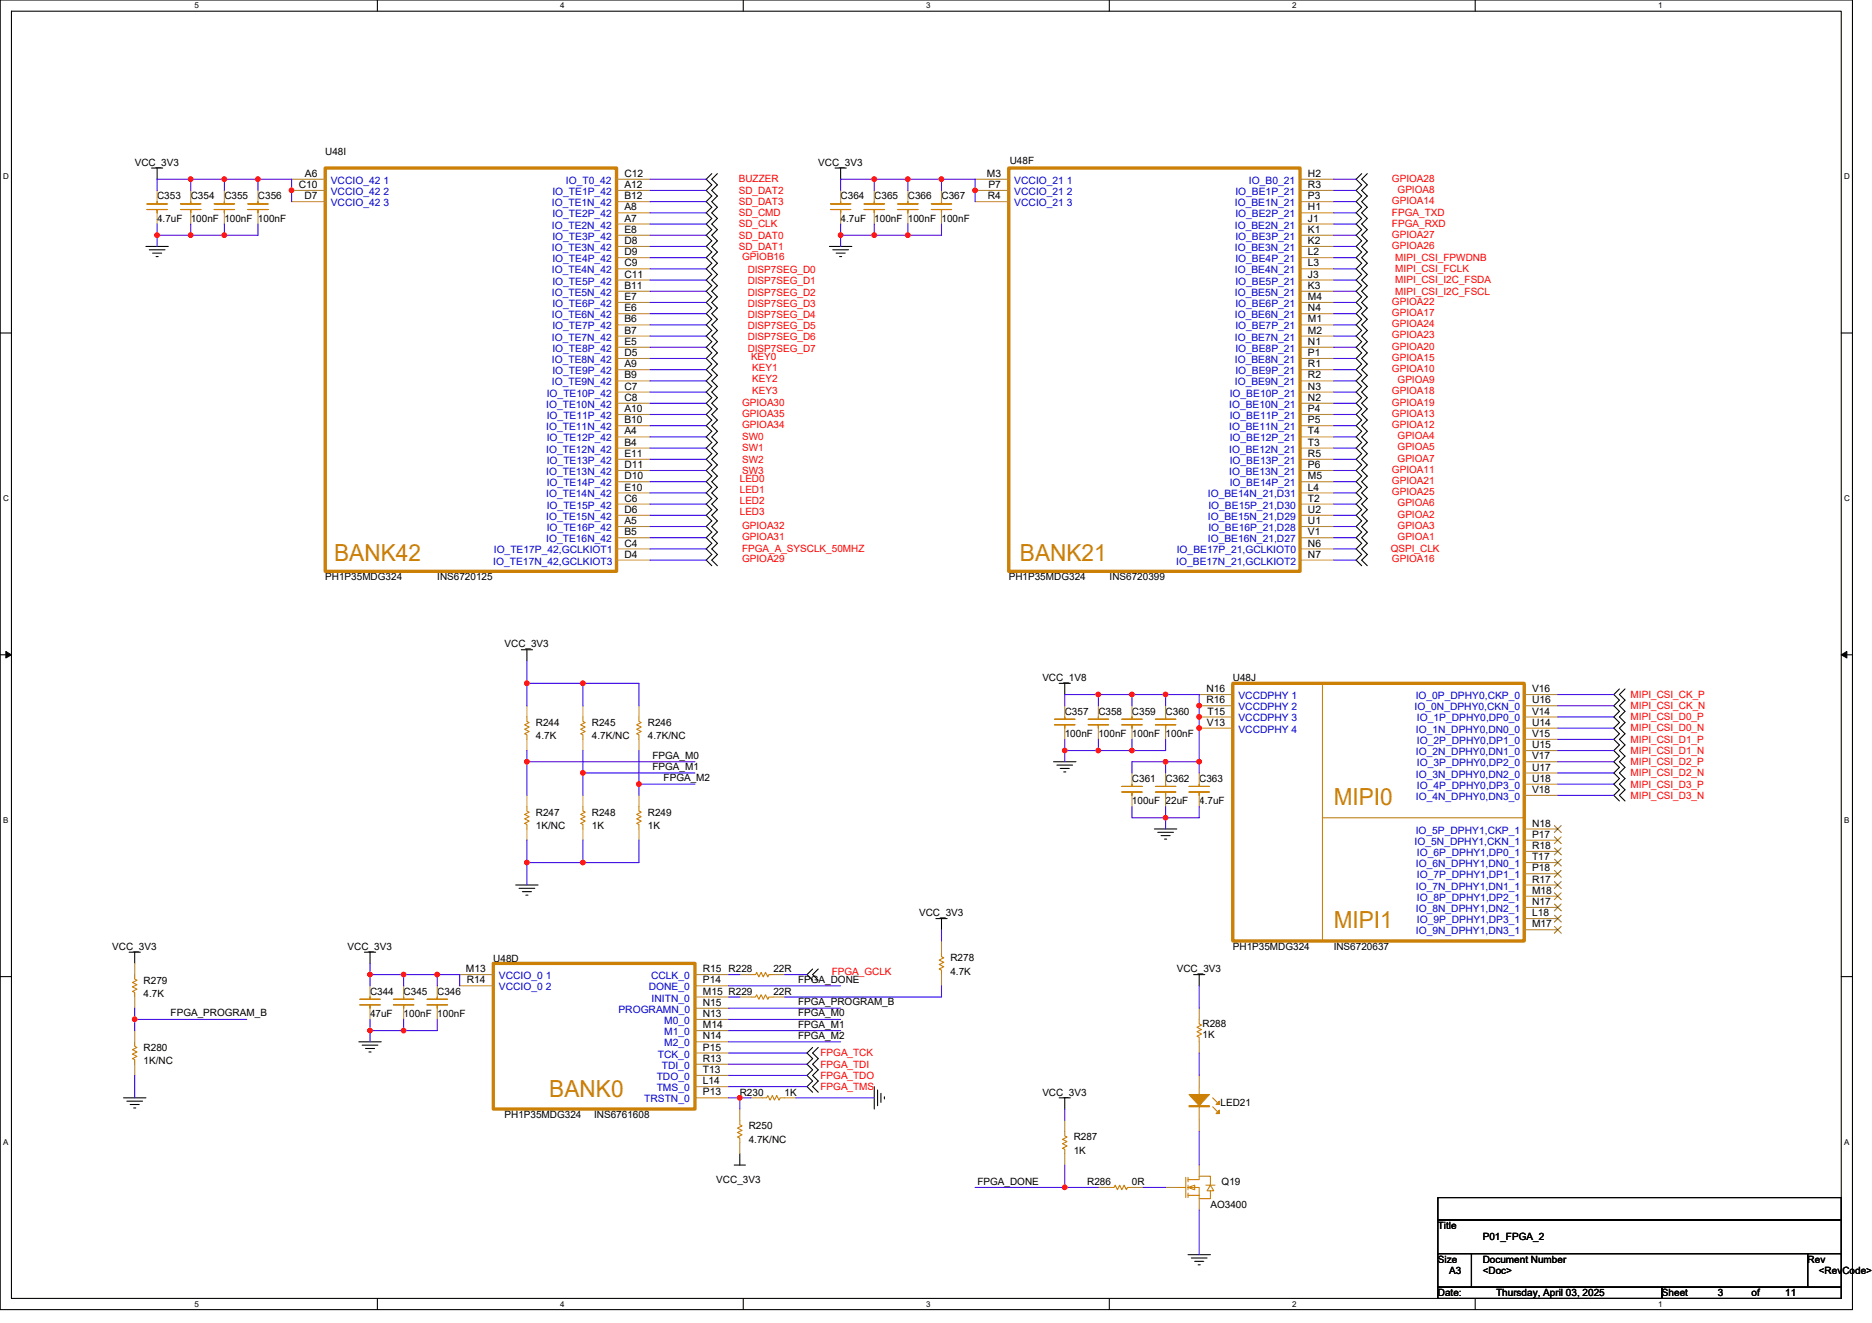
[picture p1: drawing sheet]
<svg xmlns="http://www.w3.org/2000/svg" width="297mm" height="210mm" viewBox="0 0 297 210" stroke-linecap="round" stroke-linejoin="round" font-family="sans-serif">
<path d="M0 0h293.9v207.9h-293.9zM1.8 1.8h290.4v204.3h-290.4z" fill="none" stroke="#000" stroke-width=".17"/>
<g fill="#fff">
<path d="M30.8 .2h.7v1.4h-.7z"/>
<path d="M30.8 206.3h.7v1.4h-.7z"/>
</g>
<path d="M59.9 0v1.8M59.9 206.1v1.8" fill="none" stroke="#000" stroke-width=".17"/>
<g fill="#fff">
<path d="M88.9 .2h.7v1.4h-.7z"/>
<path d="M88.9 206.3h.7v1.4h-.7z"/>
</g>
<path d="M117.9 0v1.8M117.9 206.1v1.8" fill="none" stroke="#000" stroke-width=".17"/>
<g fill="#fff">
<path d="M147 .2h.7v1.4h-.7z"/>
<path d="M147 206.3h.7v1.4h-.7z"/>
</g>
<path d="M176 0v1.8M176 206.1v1.8" fill="none" stroke="#000" stroke-width=".17"/>
<g fill="#fff">
<path d="M205 .2h.7v1.4h-.7z"/>
<path d="M205 206.3h.7v1.4h-.7z"/>
</g>
<path d="M234.1 0v1.8M234.1 206.1v1.8" fill="none" stroke="#000" stroke-width=".17"/>
<g fill="#fff">
<path d="M263.1 .2h.7v1.4h-.7z"/>
<path d="M263.1 206.3h.7v1.4h-.7z"/>
<path d="M.5 27.3h.9v1.4h-.9z"/>
<path d="M292.6 27.3h.9v1.4h-.9z"/>
<path d="M.5 78.4h.9v1.4h-.9z"/>
<path d="M292.6 78.4h.9v1.4h-.9z"/>
</g>
<path d="M0 52.9h1.8M292.2 52.9h1.7" fill="none" stroke="#000" stroke-width=".17"/>
<g fill="#fff">
<path d="M.5 129.5h.8v1.4h-.8z"/>
<path d="M292.6 129.5h.9v1.4h-.9z"/>
</g>
<path d="M0 103.9h1.8M292.2 103.9h1.7" fill="none" stroke="#000" stroke-width=".17"/>
<path d="M.9 103.4l.9 .5-.9 .5zM292.2 103.9l.8-.5v1z" fill="#000" stroke="#000" stroke-width=".16"/>
<g fill="#fff">
<path d="M.5 180.5h.8v1.4h-.8z"/>
<path d="M292.6 180.5h.9v1.4h-.9z"/>
</g>
<g fill="none" stroke="#000" stroke-width=".17">
<path d="M23.2 39.1h3.5M23.7 39.6h2.5M24 26.7h1.8M24.9 26.7v1.7M112.9 27.6l-.8 .8 .8 .9-.8 .9 .8 .9-.8 .9 .8 .9-.8 .9 .8 .9-.8 .9 .8 .8-.8 .9 .8 .9-.8 .9 .8 .9-.8 .9 .8 .9-.8 .9 .8 .9-.8 .8 .8 .9-.8 .9 .8 .9-.8 .9 .8 .9-.8 .9 .8 .9-.8 .9 .8 .9-.8 .8 .8 .9-.8 .9 .8 .9-.8 .9 .8 .9-.8 .9 .8 .9-.8 .9 .8 .8-.8 .9 .8 .9-.8 .9 .8 .9-.8 .9 .8 .9-.8 .9 .8 .9-.8 .8 .8 .9-.8 .9 .8 .9-.8 .9 .8 .9-.8 .9 .8 .9-.8 .9 .8 .8-.8 .9 .8 .9-.8 .9 .8 .9-.8 .9 .8 .9-.8 .9 .8 .9-.8 .8 .8 .9-.8 .9 .8 .9-.8 .9 .8 .9M113.8 27.6l-.9 .8 .9 .9-.9 .9 .9 .9-.9 .9 .9 .9-.9 .9 .9 .9-.9 .9 .9 .8-.9 .9 .9 .9-.9 .9 .9 .9-.9 .9 .9 .9-.9 .9 .9 .9-.9 .8 .9 .9-.9 .9 .9 .9-.9 .9 .9 .9-.9 .9 .9 .9-.9 .9 .9 .9-.9 .8 .9 .9-.9 .9 .9 .9-.9 .9 .9 .9-.9 .9 .9 .9-.9 .9 .9 .8-.9 .9 .9 .9-.9 .9 .9 .9-.9 .9 .9 .9-.9 .9 .9 .9-.9 .8 .9 .9-.9 .9 .9 .9-.9 .9 .9 .9-.9 .9 .9 .9-.9 .9 .9 .8-.9 .9 .9 .9-.9 .9 .9 .9-.9 .9 .9 .9-.9 .9 .9 .9-.9 .8 .9 .9-.9 .9 .9 .9-.9 .9 .9 .9M131.6 39.1h3.6M132.1 39.6h2.5M132.5 26.7h1.8M133.4 26.7v1.7M216.1 27.6l-.9 .8 .9 .9-.9 .9 .9 .9-.9 .9 .9 .9-.9 .9 .9 .9-.9 .9 .9 .8-.9 .9 .9 .9-.9 .9 .9 .9-.9 .9 .9 .9-.9 .9 .9 .9-.9 .8 .9 .9-.9 .9 .9 .9-.9 .9 .9 .9-.9 .9 .9 .9-.9 .9 .9 .9-.9 .8 .9 .9-.9 .9 .9 .9-.9 .9 .9 .9-.9 .9 .9 .9-.9 .9 .9 .8-.9 .9 .9 .9-.9 .9 .9 .9-.9 .9 .9 .9-.9 .9 .9 .9-.9 .8 .9 .9-.9 .9 .9 .9-.9 .9 .9 .9-.9 .9 .9 .9-.9 .9 .9 .8-.9 .9 .9 .9-.9 .9 .9 .9-.9 .9 .9 .9-.9 .9 .9 .9-.9 .8 .9 .9-.9 .9 .9 .9-.9 .9 .9 .9M217 27.6l-.9 .8 .9 .9-.9 .9 .9 .9-.9 .9 .9 .9-.9 .9 .9 .9-.9 .9 .9 .8-.9 .9 .9 .9-.9 .9 .9 .9-.9 .9 .9 .9-.9 .9 .9 .9-.9 .8 .9 .9-.9 .9 .9 .9-.9 .9 .9 .9-.9 .9 .9 .9-.9 .9 .9 .9-.9 .8 .9 .9-.9 .9 .9 .9-.9 .9 .9 .9-.9 .9 .9 .9-.9 .9 .9 .8-.9 .9 .9 .9-.9 .9 .9 .9-.9 .9 .9 .9-.9 .9 .9 .9-.9 .8 .9 .9-.9 .9 .9 .9-.9 .9 .9 .9-.9 .9 .9 .9-.9 .9 .9 .8-.9 .9 .9 .9-.9 .9 .9 .9-.9 .9 .9 .9-.9 .9 .9 .9-.9 .8 .9 .9-.9 .9 .9 .9-.9 .9 .9 .9"/>
<path d="M24.2 40.2h1.5M24.8 40.7h.3M132.7 40.2h1.4M133.2 40.7h.4M82.7 103.1h1.8M83.6 103.1v1.8M168.1 108.5h1.7M168.9 108.5v1.7M257 109.3l-.9 .9 .9 .9-.9 .9 .9 .9-.9 .9 .9 .9-.9 .9 .9 .9-.9 .8 .9 .9-.9 .9 .9 .9-.9 .9 .9 .9-.9 .9 .9 .9-.9 .9 .9 .8-.9 .9 .9 .9M257.8 109.3l-.8 .9 .8 .9-.8 .9 .8 .9-.8 .9 .8 .9-.8 .9 .8 .9-.8 .8 .8 .9-.8 .9 .8 .9-.8 .9 .8 .9-.8 .9 .8 .9-.8 .9 .8 .8-.8 .9 .8 .9M167.2 120.9h3.5M167.7 121.4h2.5"/>
<path d="M168.2 122h1.5M168.8 122.5h.3M183.2 131.6h3.5M183.7 132.1h2.5M184.2 132.6h1.5M184.8 133.2h.3M0 155h1.8M20.5 151.1h1.8M21.4 151.1v1.8M57.8 151.1h1.8M58.7 151.1v1.8M81.8 140.5h3.6"/>
<path d="M82.4 141h2.5M82.9 141.5h1.4M83.4 142.1h.4M128.9 153.8l-.8 .9 .8 .9M129.8 153.8l-.9 .9 .9 .9M148.5 145.8h1.8M149.4 145.8v1.8M189.4 154.7h1.8M190.3 154.7v1.8M292.2 155h1.7M19.6 174.2h3.6M20.1 174.8h2.5"/>
<path d="M20.7 175.3h1.4M21.2 175.9h.3M56.9 165.4h3.6M57.5 165.9h2.5M58 166.4h1.4M58.5 167h.4M128.9 166.2l-.8 .9 .8 .9-.8 .9 .8 .9-.8 .9 .8 .9-.8 .9 .8 .9M129.8 166.2l-.9 .9 .9 .9-.9 .9 .9 .9-.9 .9 .9 .9-.9 .9 .9 .9M138.7 172.5v3.5M139.3 173v2.5M139.8 173.5v1.5M140.3 174.1v.3"/>
<path d="M168.1 174.2h1.7M168.9 174.2v1.8M116.5 184.9h1.8M117.4 183.1v1.8M188.5 199.1h3.6M189 199.7h2.5M228.2 190.1h64v3.5h-64zM228.2 193.6h64v5.4h-64zM228.2 199h5.3v5.3h-5.3zM233.5 199h53.3v5.3h-53.3zM286.8 199h5.4v5.3h-5.4zM189.6 200.2h1.4"/>
<path d="M190.1 200.7h.4M228.2 204.3h35.5v1.8h-35.5zM263.7 204.3h28.5v1.8h-28.5z"/>
</g>
<g fill="none" stroke="#cc8006" stroke-width=".17">
<path d="M23.3 33.3h3.2M23.3 32.4h3.2M24.9 32v.4M24.9 33.3v.5M28.7 33.3h3.2M28.7 32.4h3.2M30.3 32v.4M30.3 33.3v.5M34 33.3h3.2M34 32.4h3.2M35.6 32v.4M35.6 33.3v.5"/>
<path d="M39.3 33.3h3.2M39.3 32.4h3.2M40.9 32v.4M40.9 33.3v.5M131.8 33.3h3.2M131.8 32.4h3.2M133.4 32v.4M133.4 33.3v.5M137.1 33.3h3.2M137.1 32.4h3.2M138.7 32v.4M138.7 33.3v.5"/>
<path d="M142.4 33.3h3.3M142.4 32.4h3.3M144.1 32v.4M144.1 33.3v.5M147.8 33.3h3.2M147.8 32.4h3.2M149.4 32v.4M149.4 33.3v.5M83.6 113.8v.7l.4 .2-.8 .3 .8 .4-.8 .3 .8 .4-.8 .4 .4 .1v.7M92.5 113.8v.7l.4 .2-.8 .3 .8 .4-.8 .3 .8 .4-.8 .4 .4 .1v.7M101.4 113.8v.7l.3 .2-.7 .3 .7 .4-.7 .3 .7 .4-.7 .4 .4 .1v.7M167.3 115h3.3"/>
<path d="M167.3 114.2h3.3M168.9 113.8v.4M168.9 115v.6M172.7 115h3.2M172.7 114.2h3.2M174.3 113.8v.4M174.3 115v.6M178 115h3.2M178 114.2h3.2M179.6 113.8v.4M179.6 115v.6M183.3 115h3.3"/>
<path d="M183.3 114.2h3.3M185 113.8v.4M185 115v.6M209.8 108.5v40.9M83.6 128v.7l.4 .2-.8 .4 .8 .3-.8 .4 .8 .3-.8 .4 .4 .2v.7M92.5 128v.7l.4 .2-.8 .4 .8 .3-.8 .4 .8 .3-.8 .4 .4 .2v.7M101.4 128v.7l.3 .2-.7 .4 .7 .3-.7 .4 .7 .3-.7 .4 .4 .2v.7M178 125.7h3.2M178 124.8h3.2M179.6 124.5v.3M179.6 125.7v.5M183.3 125.7h3.3"/>
<path d="M183.3 124.8h3.3M185 124.5v.3M185 125.7v.5M188.7 125.7h3.2M188.7 124.8h3.2M190.3 124.5v.3M190.3 125.7v.5M209.8 129.8h32M21.4 154.7v.7l.3 .2-.7 .3 .7 .4-.7 .3 .7 .4-.7 .4 .4 .1v.7M57.1 159.5h3.2M57.1 158.6h3.2M58.7 158.2v.4"/>
<path d="M58.7 159.5v.5M62.4 159.5h3.3M62.4 158.6h3.3M64 158.2v.4M64 159.5v.5M67.8 159.5h3.2M67.8 158.6h3.2M69.4 158.2v.4M69.4 159.5v.5M119.2 154.7h.7l.2-.4 .3 .7 .4-.7 .3 .7 .4-.7 .3 .7 .2-.3h.7M119.2 158.2h.7l.2-.3 .3 .7 .4-.7 .3 .7 .4-.7 .3 .7 .2-.4h.7M149.4 151.1v.7l.4 .2-.8 .4 .8 .3-.8 .4 .8 .3-.8 .4 .4 .2v.7"/>
<path d="M21.4 165.4v.7l.3 .1-.7 .4 .7 .4-.7 .3 .7 .4-.7 .3 .4 .2v.7M117.4 177.8v.7l.3 .2-.7 .3 .7 .4-.7 .3 .7 .4-.7 .4 .4 .1v.8M120.9 174.2h.8l.1-.3 .4 .7 .4-.7 .3 .7 .4-.7 .3 .7 .2-.4h.7M168.9 179.6v.7l.4 .2-.7 .3 .7 .4-.7 .3 .7 .4-.7 .3 .3 .2v.7M190.3 172.5v5.3M190.3 161.8v.7l.3 .2-.7 .3 .7 .4-.7 .3 .7 .4-.7 .4 .4 .1v.8M192.4 175.7l.7 .7M192.4 174.2l.7 .8M176.1 188.5h.7l.2-.4 .3 .7 .4-.7 .3 .7 .4-.7 .3 .7 .2-.3h.7M186.7 188.5h1.4M188.1 186.9v3.2M188.5 189.7h1.8"/>
<path d="M188.5 188.5l1.1-.4v.7zM188.5 187.2h1.8v-.5h1.8v1.4M188.5 188.5h1.8v1.7h1.8v-1.2M188.5 186.9v.7M188.5 188.1v.7M188.5 189.4v.7M191.3 188.1h1.5M192.1 188.1l.5 .9h-1.1z"/>
</g>
<g fill="none" stroke="#a84" stroke-width=".17">
<path d="M24.9 30.2v1.8M24.9 33.8v1.8M30.3 30.2v1.8M30.3 33.8v1.8M35.6 30.2v1.8M35.6 33.8v1.8M40.9 30.2v1.8M40.9 33.8v1.8M46.3 28.4h5.3M46.3 30.2h5.3M46.3 32h5.3M97.8 28.4h5.4"/>
<path d="M97.8 30.2h5.4M97.8 32h5.4M97.8 33.8h5.4M97.8 35.6h5.4M97.8 37.3h5.4M97.8 39.1h5.4M133.4 30.2v1.8M133.4 33.8v1.8M138.7 30.2v1.8M138.7 33.8v1.8M144.1 30.2v1.8M144.1 33.8v1.8"/>
<path d="M149.4 30.2v1.8M149.4 33.8v1.8M154.7 28.4h5.4M154.7 30.2h5.4M154.7 32h5.4M206.3 28.4h5.3M206.3 30.2h5.3M206.3 32h5.3M206.3 33.8h5.3M206.3 35.6h5.3M206.3 37.3h5.3M206.3 39.1h5.3"/>
<path d="M97.8 40.9h5.4M97.8 42.7h5.4M97.8 44.4h5.4M97.8 46.2h5.4M97.8 48h5.4M97.8 49.8h5.4M97.8 51.6h5.4M97.8 53.3h5.4M97.8 55.1h5.4M97.8 56.9h5.4M97.8 58.7h5.4M206.3 40.9h5.3"/>
<path d="M206.3 42.7h5.3M206.3 44.4h5.3M206.3 46.2h5.3M206.3 48h5.3M206.3 49.8h5.3M206.3 51.6h5.3M206.3 53.3h5.3M206.3 55.1h5.3M206.3 56.9h5.3M206.3 58.7h5.3M97.8 60.5h5.4M97.8 62.2h5.4"/>
<path d="M97.8 64h5.4M97.8 65.8h5.4M97.8 67.6h5.4M97.8 69.3h5.4M97.8 71.1h5.4M97.8 72.9h5.4M97.8 74.7h5.4M97.8 76.5h5.4M97.8 78.2h5.4M206.3 60.5h5.3M206.3 62.2h5.3M206.3 64h5.3"/>
<path d="M206.3 65.8h5.3M206.3 67.6h5.3M206.3 69.3h5.3M206.3 71.1h5.3M206.3 72.9h5.3M206.3 74.7h5.3M206.3 76.5h5.3M206.3 78.2h5.3M97.8 80h5.4M97.8 81.8h5.4M97.8 83.6h5.4M97.8 85.3h5.4"/>
<path d="M97.8 87.1h5.4M97.8 88.9h5.4M206.3 80h5.3M206.3 81.8h5.3M206.3 83.6h5.3M206.3 85.3h5.3M206.3 87.1h5.3M206.3 88.9h5.3M83.6 112v1.8M83.6 117.3v1.8M92.5 112v1.8M92.5 117.3v1.8"/>
<path d="M101.4 112v1.8M101.4 117.3v1.8M168.9 112v1.8M168.9 115.6v1.7M174.3 112v1.8M174.3 115.6v1.7M179.6 112v1.8M179.6 115.6v1.7M185 112v1.8M185 115.6v1.7M190.3 110.2h5.3M190.3 112h5.3"/>
<path d="M190.3 113.8h5.3M190.3 115.6h5.3M241.8 110.2h5.4M241.8 112h5.4M241.8 113.8h5.4M241.8 115.6h5.4M241.8 117.3h5.4M241.8 119.1h5.4M83.6 126.2v1.8M83.6 131.6v1.7M92.5 126.2v1.8M92.5 131.6v1.7"/>
<path d="M101.4 126.2v1.8M101.4 131.6v1.7M179.6 122.7v1.8M179.6 126.2v1.8M185 122.7v1.8M185 126.2v1.8M190.3 122.7v1.8M190.3 126.2v1.8M241.8 120.9h5.4M241.8 122.7h5.4M241.8 124.5h5.4M241.8 126.2h5.4"/>
<path d="M241.8 131.6h5.4M241.8 133.3h5.4M241.8 135.1h5.4M241.8 136.9h5.4M241.8 138.7h5.4M21.4 152.9v1.8M21.4 158.2v1.8M58.7 156.5v1.7M64 156.5v1.7M69.4 156.5v1.7M72.9 154.7h5.4M72.9 156.5h5.4"/>
<path d="M110.3 154.7h5.3M110.3 156.5h5.3M110.3 158.2h5.3M117.4 154.7h1.8M117.4 158.2h1.8M122.7 154.7h1.8M122.7 158.2h1.8M149.4 149.4v1.7M149.4 154.7v1.8M241.8 140.5h5.4M241.8 142.2h5.4M241.8 144h5.4"/>
<path d="M241.8 145.8h5.4M241.8 147.6h5.4M21.4 163.6v1.8M21.4 168.9v1.8M58.7 160v1.8M64 160v1.8M69.4 160v1.8M110.3 160h5.3M110.3 161.8h5.3M110.3 163.6h5.3M110.3 165.4h5.3M110.3 167.1h5.3"/>
<path d="M110.3 168.9h5.3M110.3 170.7h5.3M110.3 172.5h5.3M110.3 174.2h5.3M117.4 176v1.8M119.2 174.2h1.7M124.5 174.2h1.8M168.9 177.8v1.8M190.3 170.7v1.8M190.3 177.8v1.8M190.3 160v1.8M190.3 165.4v1.7"/>
<path d="M117.4 181.4v1.7M168.9 183.1v1.8M174.3 188.5h1.8M179.6 188.5h1.8M185 188.5h1.7M190.3 184.9v1.8M190.3 190.2v1.8"/>
</g>
<path d="M51.6 26.7h46.2v64h-46.2zM160.1 26.7h46.2v64h-46.2zM195.6 108.5h46.2v40.9h-46.2zM78.3 152.9h32v23.1h-32z" fill="none" stroke="#cc8006" stroke-width=".53"/>
<g fill="none" stroke="#804000" stroke-width=".16">
<path d="M246.7 131l1 1.1M246.7 132.8l1 1.1M246.7 134.6l1 1.1M246.7 136.4l1 1.1M246.7 138.2l1 1M246.7 139.9l1 1.1M247.7 131l-1.1 1.1M247.7 132.8l-1.1 1.1M247.7 134.6l-1.1 1.1M247.7 136.4l-1.1 1.1M247.7 138.2l-1.1 1M247.7 139.9l-1.1 1.1"/>
<path d="M246.7 141.7l1 1.1M246.7 143.5l1 1.1M246.7 145.3l1 1M246.7 147l1 1.1M247.7 141.7l-1.1 1.1M247.7 143.5l-1.1 1.1M247.7 145.3l-1.1 1M247.7 147l-1.1 1.1"/>
</g>
<g fill="#cc8006" stroke="#cc8006" stroke-width=".17">
<path d="M188.7 173.7h3.2l-1.6 1.8z" fill-rule="evenodd"/>
<path d="M188.7 175.5h3.2v.2h-3.2z" fill-rule="evenodd"/>
<path d="M193.5 176.2v.5h-.5z" fill-rule="evenodd"/>
<path d="M193.5 174.8v.5h-.5z" fill-rule="evenodd"/>
</g>
<g fill="none" stroke="#4200ff" stroke-width=".17">
<path d="M24.9 37.3v1.8M24.9 35.6v1.7M24.9 37.3h5.4M30.3 37.3h5.3M30.3 28.4h-5.4v1.8M30.3 28.4v1.8M30.3 28.4h5.3M30.3 35.6v1.7M35.6 28.4v1.8M35.6 28.4h5.3M35.6 35.6v1.7M40.9 28.4v1.8"/>
<path d="M40.9 28.4h5.4v3.6M40.9 35.6v1.7h-5.3M103.2 28.4h8.9M103.2 39.1h8.9M103.2 30.2h8.9M103.2 32h8.9M103.2 33.8h8.9M103.2 35.6h8.9M103.2 37.3h8.9M133.4 37.3h5.3M133.4 35.6v1.7M133.4 37.3v1.8"/>
<path d="M138.7 37.3h5.4M138.7 35.6v1.7M138.7 28.4h5.4M138.7 28.4h-5.3v1.8M138.7 28.4v1.8M144.1 28.4h5.3M144.1 28.4v1.8M144.1 35.6v1.7M149.4 28.4h5.3v3.6M149.4 28.4v1.8M149.4 35.6v1.7h-5.3M211.6 33.8h3.6"/>
<path d="M211.6 39.1h3.6M211.6 28.4h3.6M211.6 30.2h3.6M211.6 32h3.6M211.6 35.6h3.6M211.6 37.3h3.6M103.2 40.9h8.9M103.2 42.7h8.9M103.2 44.4h8.9M103.2 46.2h8.9M103.2 48h8.9M103.2 49.8h8.9"/>
<path d="M103.2 51.6h8.9M103.2 53.3h8.9M103.2 55.1h8.9M103.2 56.9h8.9M103.2 58.7h8.9M211.6 40.9h3.6M211.6 42.7h3.6M211.6 44.4h3.6M211.6 46.2h3.6M211.6 48h3.6M211.6 49.8h3.6M211.6 51.6h3.6"/>
<path d="M211.6 53.3h3.6M211.6 55.1h3.6M211.6 56.9h3.6M211.6 58.7h3.6M103.2 60.5h8.9M103.2 62.2h8.9M103.2 64h8.9M103.2 65.8h8.9M103.2 67.6h8.9M103.2 69.3h8.9M103.2 71.1h8.9M103.2 72.9h8.9"/>
<path d="M103.2 74.7h8.9M103.2 76.5h8.9M103.2 78.2h8.9M211.6 60.5h3.6M211.6 62.2h3.6M211.6 64h3.6M211.6 65.8h3.6M211.6 67.6h3.6M211.6 69.3h3.6M211.6 71.1h3.6M211.6 72.9h3.6M211.6 74.7h3.6"/>
<path d="M211.6 76.5h3.6M211.6 78.2h3.6M103.2 80h8.9M103.2 81.8h8.9M103.2 83.6h8.9M103.2 85.3h8.9M103.2 87.1h8.9M103.2 88.9h8.9M211.6 80h3.6M211.6 81.8h3.6M211.6 83.6h3.6M211.6 85.3h3.6"/>
<path d="M211.6 87.1h3.6M211.6 88.9h3.6M83.6 104.9v3.6M83.6 108.5v3.5M83.6 119.1v1.8M83.6 108.5h8.9M92.5 108.5v3.5M92.5 119.1v3.6M92.5 108.5h8.9v3.5M101.4 119.1v5.4M168.9 117.3v1.8M168.9 119.1h5.4"/>
<path d="M168.9 119.1v1.8M174.3 110.2h5.3M174.3 119.1h5.3M174.3 110.2h-5.4v1.8M174.3 110.2v1.8M174.3 117.3v1.8M179.6 110.2h5.4M179.6 110.2v1.8M179.6 117.3v1.8M185 110.2h5.3v10.7M185 110.2v1.8M185 117.3v1.8h-5.4"/>
<path d="M247.2 110.2h8.9M247.2 112h8.9M247.2 113.8h8.9M247.2 115.6h8.9M247.2 117.3h8.9M247.2 119.1h8.9M83.6 133.3v3.6M83.6 120.9h26.7M83.6 136.9h8.9M83.6 120.9v5.3M83.6 136.9v3.6M92.5 122.7v3.5"/>
<path d="M92.5 133.3v3.6M92.5 122.7h17.8M101.4 124.5v1.7M101.4 124.5h8.9M101.4 133.3v3.6h-8.9M179.6 128v1.8h5.4M185 120.9h5.3M185 120.9h-5.4v1.8M185 120.9v1.8M185 128v1.8M185 129.8v1.8M190.3 120.9v1.8"/>
<path d="M190.3 128v1.8h-5.3M247.2 120.9h8.9M247.2 122.7h8.9M247.2 124.5h8.9M247.2 126.2h8.9M58.7 154.7h5.3M58.7 152.9v1.8M58.7 154.7v1.8M64 154.7h5.4M64 154.7v1.8M69.4 154.7v1.8M69.4 154.7h3.5v1.8"/>
<path d="M115.6 158.2h1.8M115.6 156.5h17.8M115.6 154.7h1.8M124.5 154.7h3.6M149.4 147.6v1.8M149.4 156.5v1.7h-24.9M190.3 156.5v3.5M21.4 161.8h17.8M21.4 161.8v1.8M21.4 160v1.8M21.4 170.7v3.5M58.7 163.6h5.3"/>
<path d="M58.7 161.8v1.8M58.7 163.6v1.8M64 161.8v1.8M69.4 161.8v1.8h-5.4M115.6 160h17.8M115.6 165.4h17.8M115.6 167.1h12.5M115.6 168.9h12.5M115.6 170.7h12.5M115.6 172.5h12.5M115.6 174.2h1.8M115.6 161.8h17.8"/>
<path d="M115.6 163.6h17.8M117.4 174.2v1.8M117.4 174.2h1.8M126.3 174.2h12.4M168.9 176v1.8M190.3 167.1v3.6M190.3 179.6v5.3M154.7 188.5h14.2M168.9 184.9v3.6h5.4M181.4 188.5h3.6M190.3 192v7.1"/>
</g>
<g fill="#f00" stroke="#f00" stroke-width=".17">
<circle cx="30.3" cy="28.4" r=".35"/>
<circle cx="40.9" cy="28.4" r=".35"/>
<circle cx="35.6" cy="28.4" r=".35"/>
<circle cx="46.3" cy="30.2" r=".35"/>
<circle cx="138.7" cy="28.4" r=".35"/>
<circle cx="149.4" cy="28.4" r=".35"/>
<circle cx="144" cy="28.4" r=".35"/>
<circle cx="30.3" cy="37.3" r=".35"/>
<circle cx="24.9" cy="37.3" r=".35"/>
<circle cx="35.6" cy="37.3" r=".35"/>
<circle cx="154.7" cy="30.2" r=".35"/>
<circle cx="174.3" cy="110.2" r=".35"/>
<circle cx="179.6" cy="110.2" r=".35"/>
<circle cx="184.9" cy="110.2" r=".35"/>
<circle cx="190.3" cy="112" r=".35"/>
<circle cx="133.4" cy="37.3" r=".35"/>
<circle cx="138.7" cy="37.3" r=".35"/>
<circle cx="190.3" cy="113.8" r=".35"/>
<circle cx="144" cy="37.3" r=".35"/>
<circle cx="190.3" cy="115.6" r=".35"/>
<circle cx="168.9" cy="119.1" r=".35"/>
<circle cx="174.3" cy="119.1" r=".35"/>
<circle cx="179.6" cy="119.1" r=".35"/>
<circle cx="190.3" cy="120.9" r=".35"/>
<circle cx="184.9" cy="120.9" r=".35"/>
<circle cx="184.9" cy="129.8" r=".35"/>
<circle cx="83.6" cy="108.4" r=".35"/>
<circle cx="92.5" cy="108.4" r=".35"/>
<circle cx="92.5" cy="122.7" r=".35"/>
<circle cx="101.4" cy="124.4" r=".35"/>
<circle cx="83.6" cy="136.9" r=".35"/>
<circle cx="92.5" cy="136.9" r=".35"/>
<circle cx="64" cy="154.7" r=".35"/>
<circle cx="58.7" cy="154.7" r=".35"/>
<circle cx="69.4" cy="154.7" r=".35"/>
<circle cx="21.4" cy="161.8" r=".35"/>
<circle cx="58.7" cy="163.6" r=".35"/>
<circle cx="64" cy="163.6" r=".35"/>
<circle cx="117.4" cy="174.2" r=".35"/>
<circle cx="168.9" cy="188.5" r=".35"/>
<circle cx="83.6" cy="120.9" r=".35"/>
</g>
<g font-size="3.7" fill="#cc8006">
<text x="53" y="89">BANK42</text>
<text x="161.8" y="89">BANK21</text>
<text x="211.6" y="127.8">MIPI0</text>
<text x="211.6" y="147.4">MIPI1</text>
<text x="87.2" y="174">BANK0</text>
</g>
<g font-size="1.6">
<text x="21.4" y="26.3">VCC_3V3</text>
<text x="47.4" y="29.8">C10</text>
<text x="48.4" y="28.1">A6</text>
<text x="51.6" y="24.5">U48I</text>
<text x="99.1" y="28.1">C12</text>
<text x="99.1" y="29.8">A12</text>
<text x="129.8" y="26.3">VCC_3V3</text>
<text x="156.6" y="28.1">M3</text>
<text x="156.8" y="29.8">P7</text>
<text x="160.2" y="26">U48F</text>
<text x="207.5" y="28.1">H2</text>
<text x="207.5" y="29.8">R3</text>
<text x="24.9" y="31.6">C353</text>
<text x="24.9" y="35.2">4.7uF</text>
<text x="30.3" y="31.6">C354</text>
<text x="30.3" y="35.2">100nF 100nF 100nF</text>
<text x="35.6" y="31.6">C355</text>
<text x="40.9" y="31.6">C356</text>
<text x="48.3" y="31.6">D7</text>
<text x="99.1" y="31.6">B12</text>
<text x="99.1" y="35.2">A7</text>
<text x="99.1" y="33.4">A8</text>
<text x="133.4" y="31.6">C364</text>
<text x="133.4" y="35.2">4.7uF</text>
<text x="138.7" y="31.6">C365</text>
<text x="138.7" y="35.2">100nF 100nF 100nF</text>
<text x="144.1" y="31.6">C366</text>
<text x="149.4" y="31.6">C367</text>
<text x="156.8" y="31.6">R4</text>
<text x="207.5" y="33.4">H1</text>
<text x="207.5" y="31.6">P3</text>
<text x="207.5" y="35.2">J1</text>
<text x="99.1" y="38.7">D8</text>
<text x="99.1" y="37">E8</text>
<text x="99.1" y="40.5">D9</text>
<text x="207.5" y="37">K1</text>
<text x="207.5" y="40.5">L2</text>
<text x="207.5" y="38.7">K2</text>
<text x="99.1" y="42.3">C9</text>
<text x="99.1" y="45.8">B11</text>
<text x="99.1" y="44.1">C11</text>
<text x="99.1" y="47.6">E7</text>
<text x="207.5" y="44.1">J3</text>
<text x="207.5" y="47.6">M4</text>
<text x="207.5" y="42.3">L3</text>
<text x="207.5" y="45.8">K3</text>
<text x="99.1" y="49.4">E6</text>
<text x="99.1" y="53">B7</text>
<text x="99.1" y="51.2">B6</text>
<text x="207.5" y="51.2">M1</text>
<text x="207.5" y="49.4">N4</text>
<text x="207.5" y="53">M2</text>
<text x="99.1" y="56.5">D5</text>
<text x="99.1" y="54.7">E5</text>
<text x="99.1" y="58.3">A9</text>
<text x="207.5" y="54.7">N1</text>
<text x="207.5" y="58.3">R1</text>
<text x="207.5" y="56.5">P1</text>
<text x="99.1" y="60.1">B9</text>
<text x="99.1" y="63.6">C8</text>
<text x="99.1" y="61.8">C7</text>
<text x="99.1" y="65.4">A10</text>
<text x="207.5" y="61.8">N3</text>
<text x="207.5" y="65.4">P4</text>
<text x="207.5" y="60.1">R2</text>
<text x="207.5" y="63.6">N2</text>
<text x="99.1" y="67.2">B10</text>
<text x="99.1" y="70.7">B4</text>
<text x="99.1" y="69">A4</text>
<text x="207.5" y="69">T4</text>
<text x="207.5" y="67.2">P5</text>
<text x="207.5" y="70.7">T3</text>
<text x="99.1" y="74.3">D11</text>
<text x="99.1" y="77.9">E10</text>
<text x="99.1" y="72.5">E11</text>
<text x="99.1" y="76.1">D10</text>
<text x="207.5" y="72.5">R5</text>
<text x="207.5" y="76.1">M5</text>
<text x="207.5" y="74.3">P6</text>
<text x="207.5" y="77.9">L4</text>
<text x="99.1" y="81.4">D6</text>
<text x="99.1" y="79.6">C6</text>
<text x="99.1" y="83.2">A5</text>
<text x="207.5" y="79.6">T2</text>
<text x="207.5" y="83.2">U1</text>
<text x="207.5" y="81.4">U2</text>
<text x="99.1" y="85">B5</text>
<text x="99.1" y="88.5">D4</text>
<text x="99.1" y="86.7">C4</text>
<text x="207.5" y="86.7">N6</text>
<text x="207.5" y="85">V1</text>
<text x="207.5" y="88.5">N7</text>
<text x="51.6" y="92.1">PH1P35MDG324</text>
<text x="69.4" y="92.1">INS6720125</text>
<text x="160.1" y="92.1">PH1P35MDG324</text>
<text x="176.1" y="92.1">INS6720399</text>
<text x="80" y="102.8">VCC_3V3</text>
<text x="165.4" y="108.1">VCC_1V8</text>
<text x="168.9" y="113.4">C357</text>
<text x="174.3" y="113.4">C358</text>
<text x="179.6" y="113.4">C359</text>
<text x="185" y="113.4">C360</text>
<text x="191.4" y="109.9">N16</text>
<text x="191.4" y="111.6">R16</text>
<text x="191.6" y="113.4">T15</text>
<text x="195.6" y="108.1">U48J</text>
<text x="243.1" y="109.9">V16</text>
<text x="243.1" y="111.6">U16</text>
<text x="243.1" y="113.4">V14</text>
<text x="85" y="115.2">R244</text>
<text x="85" y="117.3">4.7K</text>
<text x="93.9" y="115.2">R245</text>
<text x="93.9" y="117.3">4.7K/NC</text>
<text x="102.8" y="115.2">R246</text>
<text x="102.8" y="117.3">4.7K/NC</text>
<text x="168.9" y="117">100nF 100nF 100nF 100nF</text>
<text x="191.5" y="115.2">V13</text>
<text x="243.1" y="115.2">U14</text>
<text x="243.1" y="118.7">U15</text>
<text x="243.1" y="117">V15</text>
<text x="103.5" y="122.2">FPGA_M1</text>
<text x="103.5" y="120.4">FPGA_M0</text>
<text x="105.3" y="124">FPGA_M2</text>
<text x="179.6" y="124.1">C361</text>
<text x="185" y="124.1">C362</text>
<text x="190.3" y="124.1">C363</text>
<text x="243.1" y="122.3">U17</text>
<text x="243.1" y="125.9">V18</text>
<text x="243.1" y="120.5">V17</text>
<text x="243.1" y="124.1">U18</text>
<text x="85" y="129.4">R247</text>
<text x="85" y="131.6">1K/NC</text>
<text x="93.9" y="129.4">R248</text>
<text x="93.9" y="131.6">1K</text>
<text x="102.8" y="129.4">R249</text>
<text x="102.8" y="131.6">1K</text>
<text x="179.6" y="127.7">100uF 22uF</text>
<text x="190.3" y="127.7">4.7uF</text>
<text x="243.1" y="131.2">N18</text>
<text x="243.1" y="136.5">T17</text>
<text x="243.1" y="133">P17</text>
<text x="243.1" y="134.7">R18</text>
<text x="243.1" y="140.1">R17</text>
<text x="243.1" y="143.6">N17</text>
<text x="243.1" y="138.3">P18</text>
<text x="243.1" y="141.9">M18</text>
<text x="145.8" y="145.4">VCC_3V3</text>
<text x="243.1" y="147.2">M17</text>
<text x="243.1" y="145.4">L18</text>
<text x="17.8" y="150.8">VCC_3V3</text>
<text x="55.2" y="150.8">VCC_3V3</text>
<text x="73.9" y="154.3">M13</text>
<text x="78.3" y="152.7">U48D</text>
<text x="111.5" y="154.3">R15 R228</text>
<text x="122.7" y="154.3">22R</text>
<text x="126.6" y="156">FPGA_DONE</text>
<text x="150.8" y="152.5">R278</text>
<text x="150.8" y="154.7">4.7K</text>
<text x="186.7" y="154.3">VCC_3V3</text>
<text x="195.6" y="150.8">PH1P35MDG324</text>
<text x="211.6" y="150.8">INS6720637</text>
<text x="22.8" y="156.1">R279</text>
<text x="22.8" y="158.2">4.7K</text>
<text x="27.1" y="161.3">FPGA_PROGRAM_B</text>
<text x="58.7" y="157.9">C344</text>
<text x="58.7" y="161.4">47uF</text>
<text x="64" y="157.9">C345</text>
<text x="64" y="161.4">100nF 100nF</text>
<text x="69.4" y="157.9">C346</text>
<text x="74.1" y="156.1">R14</text>
<text x="111.5" y="157.9">M15 R229</text>
<text x="111.5" y="161.4">N13</text>
<text x="111.5" y="159.6">N15</text>
<text x="111.5" y="156.1">P14</text>
<text x="122.7" y="157.9">22R</text>
<text x="126.6" y="159.6">FPGA_PROGRAM_B</text>
<text x="126.6" y="161.3">FPGA_M0</text>
<text x="22.8" y="166.8">R280</text>
<text x="111.5" y="163.2">M14</text>
<text x="111.5" y="165">N14</text>
<text x="111.5" y="166.8">P15</text>
<text x="126.6" y="163.1">FPGA_M1</text>
<text x="126.6" y="164.9">FPGA_M2</text>
<text x="190.8" y="163">R288</text>
<text x="190.8" y="164.8">1K</text>
<text x="22.8" y="168.9">1K/NC</text>
<text x="111.5" y="168.5">R13</text>
<text x="111.5" y="173.9">P13</text>
<text x="111.5" y="170.3">T13</text>
<text x="111.5" y="172.1">L14</text>
<text x="117.4" y="173.9">R230</text>
<text x="124.5" y="173.9">1K</text>
<text x="165.4" y="173.9">VCC_3V3</text>
<text x="80" y="177.4">PH1P35MDG324</text>
<text x="94.3" y="177.4">INS6761608</text>
<text x="118.8" y="179.2">R250</text>
<text x="193.7" y="175.5">LED21</text>
<text x="118.8" y="181.4">4.7K/NC</text>
<text x="170.4" y="181">R287</text>
<text x="170.4" y="183.1">1K</text>
<text x="113.7" y="187.7">VCC_3V3</text>
<text x="155.1" y="188">FPGA_DONE</text>
<text x="172.5" y="188.1">R286</text>
<text x="179.6" y="188.1">0R</text>
<text x="192.1" y="191.7">AO3400</text>
<text x="193.8" y="188.1">Q19</text>
<text x="228.2" y="195.1">Title</text>
<text x="235.3" y="196.8">P01_FPGA_2</text>
<text x="228.2" y="200.4">Size</text>
<text x="229.9" y="202.2">A3</text>
<text x="235.3" y="200.4">Document Number</text>
<text x="235.3" y="202.2">&lt;Doc&gt;</text>
<text x="286.8" y="200.4">Rev</text>
<text x="288.6" y="202.2">&lt;RevCode&gt;</text>
<text x="228.2" y="205.7">Date:</text>
<text x="237.4" y="205.7">Thursday, April 03, 2025</text>
<text x="263.7" y="205.7">Sheet</text>
<text x="272.6" y="205.7">3</text>
<text x="277.9" y="205.7">of</text>
<text x="283.3" y="205.7">11</text>
</g>
<g font-size="1.6" fill="#00c">
<text x="52.5" y="29.2">VCCIO_42 1</text>
<text x="89.8" y="29.2">IO_T0_42</text>
<text x="160.9" y="29.2">VCCIO_21 1</text>
<text x="198.2" y="29.2">IO_B0_21</text>
<text x="52.5" y="30.9">VCCIO_42 2</text>
<text x="52.5" y="32.7">VCCIO_42 3</text>
<text x="87.6" y="32.7">IO_TE1N_42</text>
<text x="87.6" y="30.9">IO_TE1P_42</text>
<text x="87.6" y="34.5">IO_TE2P_42</text>
<text x="160.9" y="30.9">VCCIO_21 2</text>
<text x="160.9" y="32.7">VCCIO_21 3</text>
<text x="195.9" y="32.7">IO_BE1N_21</text>
<text x="196" y="30.9">IO_BE1P_21</text>
<text x="196" y="34.5">IO_BE2P_21</text>
<text x="87.6" y="36.3">IO_TE2N_42</text>
<text x="87.6" y="39.8">IO_TE3N_42</text>
<text x="87.6" y="38.1">IO_TE3P_42</text>
<text x="87.6" y="41.6">IO_TE4P_42</text>
<text x="195.9" y="36.3">IO_BE2N_21</text>
<text x="195.9" y="39.8">IO_BE3N_21</text>
<text x="196" y="38.1">IO_BE3P_21</text>
<text x="196" y="41.6">IO_BE4P_21</text>
<text x="87.6" y="43.4">IO_TE4N_42</text>
<text x="87.6" y="46.9">IO_TE5N_42</text>
<text x="87.6" y="45.2">IO_TE5P_42</text>
<text x="195.9" y="43.4">IO_BE4N_21</text>
<text x="195.9" y="46.9">IO_BE5N_21</text>
<text x="196" y="45.2">IO_BE5P_21</text>
<text x="87.6" y="50.5">IO_TE6N_42</text>
<text x="87.6" y="48.7">IO_TE6P_42</text>
<text x="87.6" y="52.3">IO_TE7P_42</text>
<text x="195.9" y="50.5">IO_BE6N_21</text>
<text x="196" y="48.7">IO_BE6P_21</text>
<text x="196" y="52.3">IO_BE7P_21</text>
<text x="87.6" y="54.1">IO_TE7N_42</text>
<text x="87.6" y="57.6">IO_TE8N_42</text>
<text x="87.6" y="55.8">IO_TE8P_42</text>
<text x="87.6" y="59.4">IO_TE9P_42</text>
<text x="195.9" y="54.1">IO_BE7N_21</text>
<text x="195.9" y="57.6">IO_BE8N_21</text>
<text x="196" y="55.8">IO_BE8P_21</text>
<text x="196" y="59.4">IO_BE9P_21</text>
<text x="86.7" y="64.7">IO_TE10N_42</text>
<text x="86.8" y="62.9">IO_TE10P_42</text>
<text x="87.6" y="61.2">IO_TE9N_42</text>
<text x="195" y="64.7">IO_BE10N_21</text>
<text x="195.1" y="62.9">IO_BE10P_21</text>
<text x="195.9" y="61.2">IO_BE9N_21</text>
<text x="86.7" y="68.3">IO_TE11N_42</text>
<text x="86.7" y="71.8">IO_TE12N_42</text>
<text x="86.8" y="66.5">IO_TE11P_42</text>
<text x="86.8" y="70.1">IO_TE12P_42</text>
<text x="195" y="68.3">IO_BE11N_21</text>
<text x="195" y="71.8">IO_BE12N_21</text>
<text x="195.1" y="66.5">IO_BE11P_21</text>
<text x="195.1" y="70.1">IO_BE12P_21</text>
<text x="86.7" y="75.4">IO_TE13N_42</text>
<text x="86.8" y="73.6">IO_TE13P_42</text>
<text x="86.8" y="77.2">IO_TE14P_42</text>
<text x="195" y="75.4">IO_BE13N_21</text>
<text x="195.1" y="73.6">IO_BE13P_21</text>
<text x="195.1" y="77.2">IO_BE14P_21</text>
<text x="86.7" y="79">IO_TE14N_42</text>
<text x="86.7" y="82.5">IO_TE15N_42</text>
<text x="86.8" y="80.7">IO_TE15P_42</text>
<text x="191.7" y="79">IO_BE14N_21,D31</text>
<text x="191.7" y="82.5">IO_BE15N_21,D29</text>
<text x="191.7" y="80.7">IO_BE15P_21,D30</text>
<text x="78.3" y="89.6">IO_TE17N_42,GCLKIOT3</text>
<text x="78.4" y="87.8">IO_TE17P_42,GCLKIOT1</text>
<text x="86.7" y="86.1">IO_TE16N_42</text>
<text x="86.8" y="84.3">IO_TE16P_42</text>
<text x="186.6" y="89.6">IO_BE17N_21,GCLKIOT2</text>
<text x="186.7" y="87.8">IO_BE17P_21,GCLKIOT0</text>
<text x="191.7" y="86.1">IO_BE16N_21,D27</text>
<text x="191.7" y="84.3">IO_BE16P_21,D28</text>
<text x="196.5" y="111">VCCDPHY 1</text>
<text x="196.5" y="112.7">VCCDPHY 2</text>
<text x="224.5" y="112.7">IO_0N_DPHY0,CKN_0</text>
<text x="224.6" y="111">IO_0P_DPHY0,CKP_0</text>
<text x="196.5" y="114.5">VCCDPHY 3</text>
<text x="196.5" y="116.3">VCCDPHY 4</text>
<text x="224.7" y="116.3">IO_1N_DPHY0,DN0_0</text>
<text x="224.7" y="119.8">IO_2N_DPHY0,DN1_0</text>
<text x="224.8" y="114.5">IO_1P_DPHY0,DP0_0</text>
<text x="224.8" y="118.1">IO_2P_DPHY0,DP1_0</text>
<text x="224.7" y="123.4">IO_3N_DPHY0,DN2_0</text>
<text x="224.8" y="121.6">IO_3P_DPHY0,DP2_0</text>
<text x="224.8" y="125.2">IO_4P_DPHY0,DP3_0</text>
<text x="224.7" y="127">IO_4N_DPHY0,DN3_0</text>
<text x="224.5" y="134.1">IO_5N_DPHY1,CKN_1</text>
<text x="224.6" y="132.3">IO_5P_DPHY1,CKP_1</text>
<text x="224.7" y="137.6">IO_6N_DPHY1,DN0_1</text>
<text x="224.8" y="135.8">IO_6P_DPHY1,DP0_1</text>
<text x="224.7" y="141.2">IO_7N_DPHY1,DN1_1</text>
<text x="224.8" y="139.4">IO_7P_DPHY1,DP1_1</text>
<text x="224.8" y="143">IO_8P_DPHY1,DP2_1</text>
<text x="224.7" y="144.7">IO_8N_DPHY1,DN2_1</text>
<text x="224.7" y="148.3">IO_9N_DPHY1,DN3_1</text>
<text x="224.8" y="146.5">IO_9P_DPHY1,DP3_1</text>
<text x="79.2" y="155.4">VCCIO_0 1</text>
<text x="103.3" y="155.4">CCLK_0</text>
<text x="79.2" y="157.2">VCCIO_0 2</text>
<text x="98.1" y="160.7">PROGRAMN_0</text>
<text x="103" y="157.2">DONE_0</text>
<text x="103.4" y="159">INITN_0</text>
<text x="104.4" y="167.9">TCK_0</text>
<text x="105.4" y="162.5">M0_0</text>
<text x="105.4" y="164.3">M1_0</text>
<text x="105.4" y="166.1">M2_0</text>
<text x="104.2" y="171.4">TDO_0</text>
<text x="104.2" y="173.2">TMS_0</text>
<text x="105" y="169.6">TDI_0</text>
<text x="102.2" y="175">TRSTN_0</text>
</g>
<g font-size="1.6" fill="#f00">
<text x="117.2" y="28.8">BUZZER</text>
<text x="220.9" y="28.8">GPIOA28</text>
<text x="117.2" y="30.8">SD_DAT2</text>
<text x="117.2" y="32.5">SD_DAT3</text>
<text x="117.2" y="34.3">SD_CMD</text>
<text x="220.9" y="34.3">FPGA_TXD</text>
<text x="220.9" y="32.4">GPIOA14</text>
<text x="221.8" y="30.6">GPIOA8</text>
<text x="117.2" y="36.1">SD_CLK</text>
<text x="117.2" y="37.9">SD_DAT0</text>
<text x="117.2" y="39.6">SD_DAT1</text>
<text x="117.7" y="41.3">GPIOB16</text>
<text x="220.9" y="36.1">FPGA_RXD</text>
<text x="220.9" y="39.5">GPIOA26</text>
<text x="220.9" y="37.7">GPIOA27</text>
<text x="221.4" y="41.4">MIPI_CSI_FPWDNB</text>
<text x="118.6" y="43.4">DISP7SEG_D0</text>
<text x="118.6" y="45.1">DISP7SEG_D1</text>
<text x="118.6" y="46.9">DISP7SEG_D2</text>
<text x="221.4" y="46.8">MIPI_CSI_I2C_FSCL</text>
<text x="221.4" y="45">MIPI_CSI_I2C_FSDA</text>
<text x="221.4" y="43.2">MIPI_CSI_FCLK</text>
<text x="118.6" y="48.7">DISP7SEG_D3</text>
<text x="118.6" y="50.5">DISP7SEG_D4</text>
<text x="118.6" y="52.3">DISP7SEG_D5</text>
<text x="220.9" y="50.1">GPIOA17</text>
<text x="220.9" y="48.4">GPIOA22</text>
<text x="220.9" y="53.7">GPIOA23</text>
<text x="220.9" y="51.9">GPIOA24</text>
<text x="118.6" y="54">DISP7SEG_D6</text>
<text x="118.6" y="55.8">DISP7SEG_D7</text>
<text x="119.2" y="57.1">KEY0</text>
<text x="119.3" y="58.8">KEY1</text>
<text x="220.9" y="59">GPIOA10</text>
<text x="220.9" y="57.3">GPIOA15</text>
<text x="220.9" y="55.5">GPIOA20</text>
<text x="117.7" y="64.4">GPIOA30</text>
<text x="119.3" y="60.6">KEY2</text>
<text x="119.3" y="62.6">KEY3</text>
<text x="220.9" y="62.6">GPIOA18</text>
<text x="220.9" y="64.4">GPIOA19</text>
<text x="221.8" y="60.8">GPIOA9</text>
<text x="117.7" y="69.9">SW0</text>
<text x="117.7" y="71.6">SW1</text>
<text x="117.7" y="67.9">GPIOA34</text>
<text x="117.7" y="66.1">GPIOA35</text>
<text x="220.9" y="67.9">GPIOA12</text>
<text x="220.9" y="66.1">GPIOA13</text>
<text x="221.8" y="69.7">GPIOA4</text>
<text x="221.8" y="71.5">GPIOA5</text>
<text x="117.4" y="76.5">LED0</text>
<text x="117.7" y="73.4">SW2</text>
<text x="117.7" y="75.2">SW3</text>
<text x="220.9" y="75">GPIOA11</text>
<text x="220.9" y="76.8">GPIOA21</text>
<text x="221.8" y="73.3">GPIOA7</text>
<text x="117.4" y="78.2">LED1</text>
<text x="117.4" y="80">LED2</text>
<text x="117.4" y="81.8">LED3</text>
<text x="117.7" y="83.9">GPIOA32</text>
<text x="220.9" y="78.6">GPIOA25</text>
<text x="221.8" y="82.1">GPIOA2</text>
<text x="221.8" y="83.9">GPIOA3</text>
<text x="221.8" y="80.4">GPIOA6</text>
<text x="117.7" y="87.7">FPGA_A_SYSCLK_50MHZ</text>
<text x="117.7" y="89.3">GPIOA29</text>
<text x="117.7" y="85.7">GPIOA31</text>
<text x="220.7" y="87.7">QSPI_CLK</text>
<text x="220.9" y="89.3">GPIOA16</text>
<text x="221.8" y="85.7">GPIOA1</text>
<text x="258.7" y="110.8">MIPI_CSI_CK_P</text>
<text x="258.7" y="112.5">MIPI_CSI_CK_N</text>
<text x="258.7" y="117.9">MIPI_CSI_D1_P</text>
<text x="258.7" y="119.7">MIPI_CSI_D1_N</text>
<text x="258.7" y="116.1">MIPI_CSI_D0_N</text>
<text x="258.7" y="114.3">MIPI_CSI_D0_P</text>
<text x="258.7" y="125">MIPI_CSI_D3_P</text>
<text x="258.7" y="123.2">MIPI_CSI_D2_N</text>
<text x="258.7" y="121.4">MIPI_CSI_D2_P</text>
<text x="258.7" y="126.8">MIPI_CSI_D3_N</text>
<text x="132" y="154.7">FPGA_GCLK</text>
<text x="130.2" y="167.7">FPGA_TCK</text>
<text x="130.2" y="169.4">FPGA_TDI</text>
<text x="130.2" y="171.2">FPGA_TDO</text>
<text x="130.2" y="173">FPGA_TMS</text>
</g>
<g font-size="1.3">
<text x="30.8" y="1.3">5</text>
<text x="88.9" y="1.3">4</text>
<text x="147" y="1.3">3</text>
<text x="205" y="1.3">2</text>
<text x="263.1" y="1.3">1</text>
<text x=".5" y="28.4">D</text>
<text x="292.6" y="28.4">D</text>
<text x=".5" y="79.5">C</text>
<text x="292.6" y="79.5">C</text>
<text x=".5" y="130.6">B</text>
<text x="292.6" y="130.6">B</text>
<text x=".5" y="181.7">A</text>
<text x="292.6" y="181.7">A</text>
<text x="30.8" y="207.4">5</text>
<text x="88.9" y="207.4">4</text>
<text x="147" y="207.4">3</text>
<text x="205" y="207.4">2</text>
<text x="263.1" y="207.4">1</text>
</g>
</svg>
